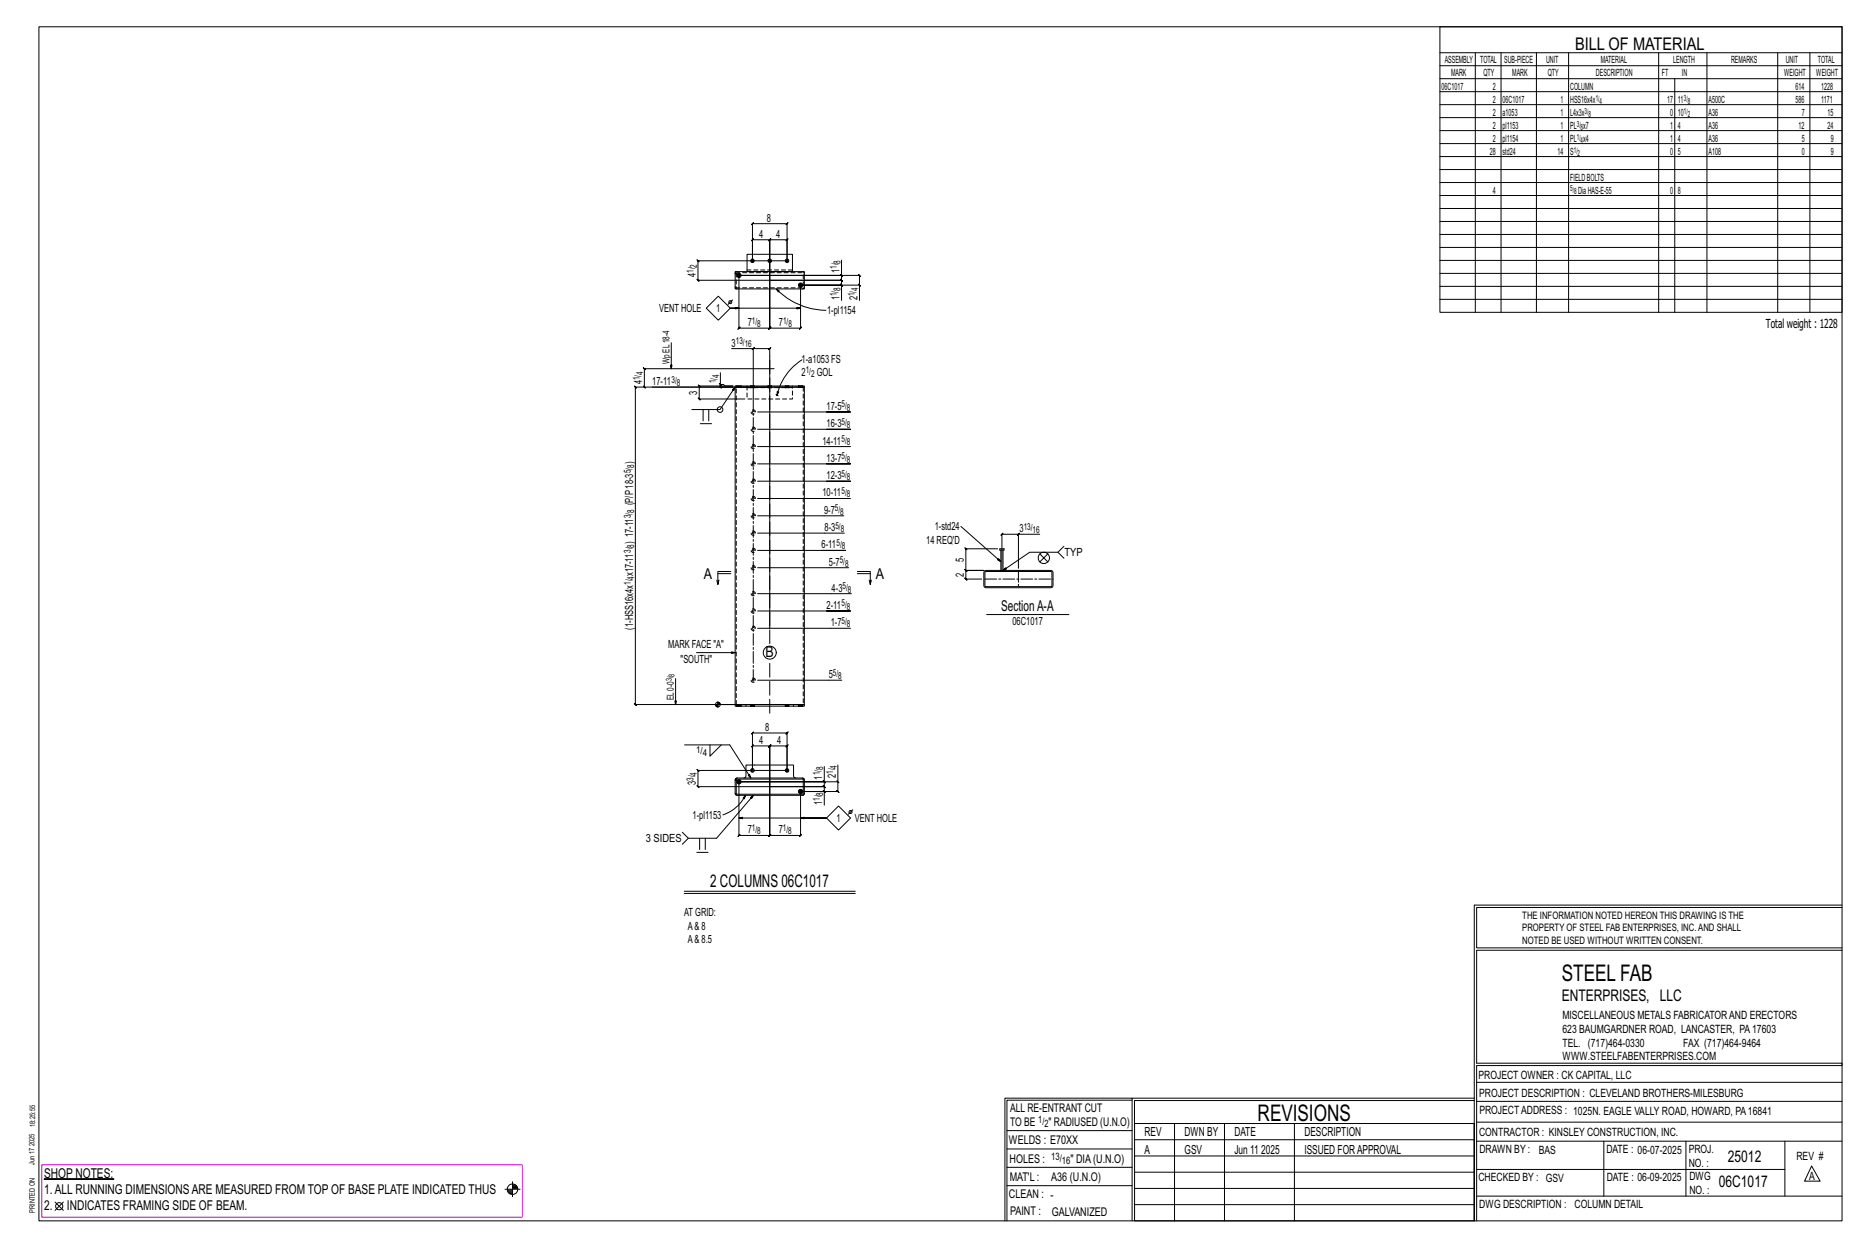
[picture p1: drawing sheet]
<svg xmlns="http://www.w3.org/2000/svg" width="914mm" height="610mm" viewBox="0 0 914 610" stroke-linecap="round" stroke-linejoin="round" font-family="sans-serif">
<g fill="#000" stroke="#000" stroke-width=".49">
<path d="M368 376v2v-1zM22 577h34z"/>
<circle cx="362" cy="135" r="1.1"/>
<circle cx="368" cy="128" r=".9"/>
<circle cx="377" cy="128" r=".9"/>
<circle cx="385" cy="128" r=".9"/>
<circle cx="392" cy="140" r="1.1"/>
<circle cx="385" cy="377" r=".9"/>
<circle cx="362" cy="382" r="1.1"/>
<circle cx="392" cy="387" r="1.1"/>
</g>
<g fill="none" stroke="#000" stroke-width=".49">
<path d="M19 13h883v584h-883zM705 13h197v140h-197zM705 26h197M705 32h197M705 39h197M722 26v127M735 26v127M752 26v127M768 26v127M812 26v127M820 39v114M836 26v127"/>
<path d="M870 26v127M886 26v127M705 45h197M705 51h197M705 58h197M705 64h197M705 70h197M705 77h197M705 83h197M705 89h197M705 96h197M705 102h197"/>
<path d="M705 108h197M705 115h197M360 133h34v8h-34zM362 135v26h-1l1-1v1h15h-1l1-1v1v-24v24h-1l1-1v1h15h-1l1-1v1v-21M366 124h22v9h-22zM377 137h35h-1l1 1v-1v3M385 128v-11h1l-1 1v-1h-8l-1 1 1-1v20v-20l-1 1 1-1h-9h1l-1 1v-1v11v-19v1l1-1h-1h17v1l1-1h-1v19h-43l-1-1 1 1v9h-1l1 1v-1h35M411 139l1 1zM411 134l1 1zM412 127v8h-50h59l-1-1 1 1v5M412 135v2h-1l1 1v-1h-35M420 139l1 1z"/>
<path d="M705 121h197M705 127h197M705 134h197M346 151l6-6 5 6-5 6zM359 147l-3 2M362 151h-5h35M380 141l1 1v1zM380 141a35 35 0 0 0 24 11M412 147v-7h-20h29v7M705 140h197M705 146h197M329 168v12"/>
<path d="M358 171h11v30M369 171h-1l1-1zM369 171h8h-1l1-1v1v136M393 176a28 28 0 0 0-13 17M315 189l1 1zM352 188l1 1zM353 182v6h1l1 1h4h-17v-1l1 1h-1v6l1 1-1-1h23M353 188v1h-1l1 1v-1h6h-40M361 189h.1M361 189h32M363 189h.1M367 189h.1"/>
<path d="M367 190h.1M369 189h.1M369 190h.1M376 189h.1M376 190h.1M377 189h-66l1 1-1-1v156v-1l1 1h-1h66M378 189h.1M378 190h.1M379 180h-64l1 1-1-1v9M380 193h.1M380 193l1 1M380 192h1l-1 1z"/>
<path d="M384 189h.1M384 190h.1M386 189h.1M386 190h.1M391 189h.1M393 189h.1M394 189h-34v156h34M339 200h13l8-11-1 2 1-2h34v156h-34M343 207h5M344 200v6M347 200v6M371 210h45h-11"/>
<path d="M371 202h45h-11M371 218h45M371 235h45h-11M371 227h45h-11M371 252h42M371 244h45M470 258l20 17M358 280h-7v6l1-2M371 269h43h-12M371 278h44M371 261h42M420 280h6v6l1-2"/>
<path d="M482 279h33v1v7l-1 1-32-1v-1zM482 280h33v7h-33zM488 268h-15h-1l1 1v-1v11h-1l1 1v-1h9h-9h-1l1 1v-1v4h-1l1 1v-1h8M489 268h3v1h-3zM490 269v10M499 261l-1 1zM499 261h-9h1l-1 1v-1v18M509 261h-10v17M509 271l2 2 2-2M509 275l2-2 2 2M518 270l3 3M521 267l-3 3h-14l-13 9 1-1h1l-2 1v-10"/>
<path d="M351 284v2M351 281h7M371 299h45h-11M371 290h46M420 281h6M425 284l1 2M341 319h19M371 307h45M483 301h40M331 332v13M371 333h41M350 345h9"/>
<path d="M350 345h1M351 346h.1M351 343v3M351 344h2M351 344h1M361 345h.1M361 345h32M363 345h.1M367 345h.1M368 359l1-1-1 1h17l1-1-1 1v18v-12l1-1-1 1h-8v-1l-1 1h1v20v-20v-1l-1 1h1h-9l1-1-1 1v12zM369 345h.1M384 345h.1"/>
<path d="M386 345h.1M391 345h.1M393 345h.1M335 364h22l11 17M348 364v6l5-6M368 374h-3v6l-1 1M369 374h19v6l2 1M385 377h-43l-1-1 1 1v8l-1-1 1 1h35M410 374v8h-48h41v-7M360 389h.1M360 381h.1M360 381h33l1 1v6l-1 1h-32l-1-1z"/>
<path d="M361 381h32v7l-32 1zM362 382v27h-1l1-1v1h15h-1l1-1v1v-24v24h-1l1-1v1h15h-1l1-1v1v-22M365 389l-1 2v-1zM365 389a19 19 0 0 1-11 10M369 389l-18 21h-14l-3-3M377 385h26v-1l1 1h-1v2M393 381h.1M393 389h.1M394 381h.1M394 389h.1M403 387l1 1zM403 382l1 1z"/>
<path d="M403 382v3v-1l1 1h-1h-26M410 382l1 1zM410 382v5l1 1-1-1h-18h11v7M417 396l-2 2M337 410l-3 3M341 417h6M342 410v6M345 410v6M362 400h43h-13M405 400l5-6 6 6-6 6zM335 436h84M335 437h84"/>
<path d="M722 443v154M722 443h180M902 444h-179v20h179M902 465h-179v55h179v1h-179v76M554 538h-61v59M554 537h168M722 538h-167v13M723 539h179M723 530h179M493 553h61M555 550h167v47h-167zM555 558h167"/>
<path d="M575 550v47M599 550v47M634 550v47M723 549h179M723 558h179M785 558v27M825 558v27M874 558v27M251 578v8M251 580h1M493 571h61M493 562h61"/>
<path d="M555 573h167M555 566h167M723 572h151M887 570l4 8h-8zM27 588l4 4M31 588l-4 4M247 582h8M248 582h3M248 583h3M249 583h2M249 584h2M251 581h2"/>
<path d="M251 580h2M492 597v-60h62v60M493 580h61M555 589h167M555 581h167M723 585h179"/>
<circle cx="357" cy="148" r=".7"/>
<circle cx="352" cy="200" r="1.4"/>
<circle cx="511" cy="273" r="2.8"/>
<circle cx="377" cy="319" r="3"/>
<circle cx="351" cy="345" r="1.2"/>
<circle cx="416" cy="397" r=".7"/>
<circle cx="29" cy="590" r="1.8"/>
<circle cx="251" cy="582" r="2.6"/>
</g>
<path d="M21 570h235v26h-235z" fill="none" stroke="#f0f" stroke-width=".5"/>
<g fill="none" stroke="#000" stroke-width=".49" stroke-dasharray="2 1.4">
<path d="M360 134h.1M361 134l32-1v7l-32 1zM361 133l-1 1M388 132h-22M394 134l-1-1M360 140l1 1M393 141l1-1M361 189h.1M362 189h.1M362 189h-1M363 189h.1M366 189v6h22v-6"/>
<path d="M366 190h22M367 189v1M367 189h1M368 189l-1 1M368 189v1M368 189l1 1zM368 190h.1M369 189v1M369 189h.1M369 190h.1M369 190v-1M376 189v1"/>
<path d="M376 189h.1M377 189v1zM377 189l-1 1M377 190h-1M377 189v1M378 189h.1M378 190h.1M378 190v-1M384 189v1M384 189h.1M385 189l-1 1M385 189l1 1z"/>
<path d="M385 189v1M385 190h.1M386 189v1M386 189h.1M386 190h.1M386 190v-1M391 189h.1M392 189h.1M392 189h-1M393 189h.1M393 189v156M360 345v-156"/>
<path d="M361 345h.1M361 345h1zM362 345h.1M362 345h1M363 345h.1M365 345h.1M367 345h1M367 345h.1M368 345h-1M368 345h.1M368 345h1M369 345h.1"/>
<path d="M384 345h.1M385 345h.1M385 345h1M386 345h.1M388 345h.1M391 345h.1M391 345h1zM392 345h1M392 345h.1M393 345h.1M368 376h.1M368 376h1"/>
<path d="M369 376v1M369 377l-1 1M369 377h.1M369 374h-1M360 388v1M360 381v1M360 389h.1M360 381h.1M360 389h1M361 381h-1M393 389h.1M393 381h.1"/>
<path d="M393 389h1M394 381h-1M394 389v-1M394 382v-1"/>
<circle cx="369" cy="210" r=".5"/>
<circle cx="369" cy="202" r=".5"/>
<circle cx="369" cy="210" r="1.1"/>
<circle cx="369" cy="218" r="1.1"/>
<circle cx="369" cy="202" r="1.1"/>
<circle cx="369" cy="218" r=".5"/>
<circle cx="369" cy="235" r=".5"/>
<circle cx="369" cy="227" r=".5"/>
<circle cx="369" cy="235" r="1.1"/>
<circle cx="369" cy="227" r="1.1"/>
<circle cx="369" cy="252" r=".5"/>
<circle cx="369" cy="244" r=".5"/>
<circle cx="369" cy="252" r="1.1"/>
<circle cx="369" cy="244" r="1.1"/>
<circle cx="369" cy="261" r=".5"/>
<circle cx="369" cy="269" r=".5"/>
<circle cx="369" cy="278" r=".5"/>
<circle cx="369" cy="261" r="1.1"/>
<circle cx="369" cy="278" r="1.1"/>
<circle cx="369" cy="269" r="1.1"/>
<circle cx="369" cy="299" r="1.1"/>
<circle cx="369" cy="299" r=".5"/>
<circle cx="369" cy="290" r=".5"/>
<circle cx="369" cy="290" r="1.1"/>
<circle cx="369" cy="307" r="1.1"/>
<circle cx="369" cy="307" r=".5"/>
<circle cx="369" cy="333" r=".5"/>
<circle cx="369" cy="333" r="1.1"/>
</g>
<path d="M377 315v-141M377 349v-25" fill="none" stroke="#000" stroke-width=".49" stroke-dasharray="6.8 1 0 1"/>
<path d="M499 279v9M482 283h33M369 333v-132" fill="none" stroke="#000" stroke-width=".49" stroke-dasharray="5.8 1 1 1"/>
<g font-size="11.2">
<text x="764" y="480">STEEL FAB</text>
<text x="616" y="548">REVISIONS</text>
</g>
<g font-size="8.6">
<text x="771" y="24">BILL OF MATERIAL</text>
<text x="348" y="434">2 COLUMNS 06C1017</text>
</g>
<g font-size="7.9">
<text x="765" y="490">ENTERPRISES, LLC</text>
<text x="846" y="569">25012</text>
<text x="841" y="581">06C1017</text>
</g>
<g font-size="7.3">
<text x="345" y="283">A</text>
<text x="429" y="283">A</text>
<text x="490" y="299">SectionA-A</text>
<text x="375" y="322">B</text>
</g>
<g font-size="6.6">
<text x="22" y="576">SHOP NOTES:</text>
<text x="22" y="584">1.ALL RUNNING DIMENSIONSARE MEASURED FROM TOP OF BASE PLATE INDICATED THUS</text>
<text x="22" y="592">2.</text>
<text x="33" y="592">INDICATES FRAMING SIDE OF BEAM.</text>
</g>
<g font-size="6.1">
<text x="864" y="161">Total weight : 1228</text>
<text x="560" y="556">REV</text>
<text x="580" y="556">DWN BY</text>
<text x="604" y="556">DATE</text>
<text x="639" y="556">DESCRIPTION</text>
<text x="560" y="564">A</text>
<text x="580" y="564">GSV</text>
<text x="604" y="564">Jun 11</text>
<text x="617" y="564">2025</text>
<text x="639" y="564">ISSUED FORAPPROVAL</text>
</g>
<g font-size="5.9">
<text x="494" y="560">WELDS : E70XX</text>
<text x="494" y="569">HOLES :</text>
<text x="524" y="569">&quot; DIA(U.N.O)</text>
<text x="494" y="578">MAT'L :</text>
<text x="515" y="578">A36 (U.N.O)</text>
<text x="494" y="586">CLEAN : -</text>
<text x="495" y="595">PAINT :</text>
<text x="515" y="595">GALVANIZED</text>
</g>
<g font-size="5.8">
<text x="494" y="544">ALL RE-ENTRANT CUT</text>
<text x="494" y="551">TO BE</text>
<text x="513" y="551">&quot; RADIUSED (U.N.O)</text>
</g>
<g font-size="5.6">
<text x="765" y="499">MISCELLANEOUS METALS FABRICATORAND ERECTORS</text>
<text x="765" y="505">623 BAUMGARDNER ROAD, LANCASTER, PA17603</text>
<text x="765" y="512">TEL. (717)464-0330</text>
<text x="824" y="512">FAX (717)464-9464</text>
<text x="765" y="519">WWW.STEELFABENTERPRISES.COM</text>
<text x="724" y="528">PROJECT OWNER : CK CAPITAL, LLC</text>
<text x="724" y="537">PROJECT DESCRIPTION : CLEVELAND BROTHERS-MILESBURG</text>
<text x="724" y="545">PROJECTADDRESS : 1025N. EAGLE VALLY ROAD, HOWARD, PA16841</text>
<text x="724" y="556">CONTRACTOR : KINSLEY CONSTRUCTION, INC.</text>
<text x="724" y="564">DRAWN BY :</text>
<text x="753" y="564">BAS</text>
<text x="786" y="564">DATE : 06-07-2025</text>
<text x="827" y="564">PROJ.</text>
<text x="879" y="568">REV #</text>
<text x="827" y="571">NO. :</text>
<text x="724" y="578">CHECKED BY : GSV</text>
<text x="787" y="578">DATE : 06-09-2025</text>
<text x="827" y="578">DWG</text>
<text x="886" y="578">A</text>
<text x="827" y="584">NO. :</text>
<text x="724" y="591">DWG DESCRIPTION : COLUMN DETAIL</text>
</g>
<g font-size="5.5">
<text x="375" y="108">8</text>
<text x="372" y="116">4</text>
<text x="380" y="116">4</text>
<text x="341" y="136" transform="rotate(-90 341 136)">4</text>
<text x="411" y="134" transform="rotate(-90 411 134)">1</text>
<text x="411" y="147" transform="rotate(-90 411 147)">1</text>
<text x="420" y="147" transform="rotate(-90 420 147)">2</text>
<text x="323" y="153">VENT HOLE</text>
<text x="351" y="153">1</text>
<text x="405" y="154">1-pl1154</text>
<text x="366" y="160">7</text>
<text x="381" y="160">7</text>
<text x="358" y="170">3</text>
<text x="392" y="177">1-a1053 FS</text>
<text x="392" y="184">2</text>
<text x="400" y="184">GOL</text>
<text x="314" y="188" transform="rotate(-90 314 188)">4</text>
<text x="319" y="188">17-11</text>
<text x="341" y="193" transform="rotate(-90 341 193)">3</text>
<text x="405" y="201">17-5</text>
<text x="405" y="209">16-3</text>
<text x="403" y="217">14-11</text>
<text x="310" y="227" transform="rotate(-90 310 227)">)</text>
<text x="405" y="226">13-7</text>
<text x="405" y="234">12-3</text>
<text x="403" y="243">10-11</text>
<text x="310" y="247" transform="rotate(-90 310 247)">(P/P18-3</text>
<text x="403" y="251">9-7</text>
<text x="404" y="260">8-3</text>
<text x="458" y="259">1-std24</text>
<text x="499" y="260">3</text>
<text x="310" y="266" transform="rotate(-90 310 266)">) 17-11</text>
<text x="402" y="268">6-11</text>
<text x="453" y="266">14 REQ'D</text>
<text x="472" y="275" transform="rotate(-90 472 275)">5</text>
<text x="521" y="272">TYP</text>
<text x="310" y="282" transform="rotate(-90 310 282)">x17-11</text>
<text x="406" y="277">5-7</text>
<text x="472" y="282" transform="rotate(-90 472 282)">2</text>
<text x="407" y="289">4-3</text>
<text x="405" y="298">2-11</text>
<text x="496" y="306">06C1017</text>
<text x="310" y="308" transform="rotate(-90 310 308)">(1-HSS16x4x</text>
<text x="407" y="306">1-7</text>
<text x="327" y="317">MARK FACE &quot;A&quot;</text>
<text x="333" y="325">&quot;SOUTH&quot;</text>
<text x="406" y="332">5</text>
<text x="375" y="358">8</text>
<text x="372" y="364">4</text>
<text x="381" y="364">4</text>
<text x="402" y="381" transform="rotate(-90 402 381)">1</text>
<text x="409" y="381" transform="rotate(-90 409 381)">2</text>
<text x="341" y="384" transform="rotate(-90 341 384)">3</text>
<text x="402" y="394" transform="rotate(-90 402 394)">1</text>
<text x="339" y="401">1-pl1153</text>
<text x="409" y="402">1</text>
<text x="418" y="402">VENT HOLE</text>
<text x="366" y="408">7</text>
<text x="381" y="408">7</text>
<text x="316" y="412">3 SIDES</text>
<text x="335" y="448">AT GRID:</text>
<text x="337" y="455">A&amp; 8</text>
<text x="337" y="461">A&amp; 8.5</text>
</g>
<g font-size="5">
<text x="745" y="450">THE INFORMATION NOTED HEREON THIS DRAWING IS THE</text>
<text x="745" y="456">PROPERTY OF STEEL FAB ENTERPRISES, INC.AND SHALL</text>
<text x="745" y="462">NOTED BE USED WITHOUT WRITTEN CONSENT.</text>
<text x="508" y="550">1/</text>
<text x="511" y="551">2</text>
<text x="515" y="568">13/</text>
<text x="520" y="570">16</text>
</g>
<g font-size="4.9">
<text x="707" y="31">ASSEMBLY</text>
<text x="725" y="31">TOTAL</text>
<text x="736" y="31">SUB-PIECE</text>
<text x="757" y="31">UNIT</text>
<text x="784" y="31">MATERIAL</text>
<text x="819" y="31">LENGTH</text>
<text x="847" y="31">REMARKS</text>
<text x="874" y="31">UNIT</text>
<text x="890" y="31">TOTAL</text>
<text x="710" y="37">MARK</text>
<text x="726" y="37">QTY</text>
<text x="740" y="37">MARK</text>
<text x="758" y="37">QTY</text>
<text x="781" y="37">DESCRIPTION</text>
<text x="814" y="37">FT</text>
<text x="823" y="37">IN</text>
<text x="873" y="37">WEIGHT</text>
<text x="889" y="37">WEIGHT</text>
<text x="706" y="44">06C1017</text>
<text x="731" y="44">2</text>
<text x="769" y="44">COLUMN</text>
<text x="879" y="44">614</text>
<text x="891" y="44">1228</text>
<text x="731" y="50">2</text>
<text x="736" y="50">06C1017</text>
<text x="764" y="50">1</text>
<text x="769" y="50">HSS16x4x</text>
<text x="816" y="50">17</text>
<text x="821" y="50">11</text>
<text x="836" y="50">A500C</text>
<text x="879" y="50">586</text>
<text x="891" y="50">1171</text>
<text x="731" y="57">2</text>
<text x="736" y="57">a1053</text>
<text x="764" y="57">1</text>
<text x="769" y="57">L4x3x</text>
<text x="818" y="57">0</text>
<text x="821" y="57">10</text>
<text x="836" y="57">A36</text>
<text x="882" y="57">7</text>
<text x="895" y="57">15</text>
<text x="731" y="63">2</text>
<text x="736" y="63">pl1153</text>
<text x="764" y="63">1</text>
<text x="769" y="63">PL x7</text>
<text x="818" y="63">1</text>
<text x="821" y="63">4</text>
<text x="836" y="63">A36</text>
<text x="880" y="63">12</text>
<text x="895" y="63">24</text>
<text x="731" y="69">2</text>
<text x="736" y="69">pl1154</text>
<text x="764" y="69">1</text>
<text x="769" y="69">PL x4</text>
<text x="818" y="69">1</text>
<text x="821" y="69">4</text>
<text x="836" y="69">A36</text>
<text x="882" y="69">5</text>
<text x="896" y="69">9</text>
<text x="729" y="76">28</text>
<text x="736" y="76">std24</text>
<text x="762" y="76">14</text>
<text x="769" y="76">S</text>
<text x="818" y="76">0</text>
<text x="821" y="76">5</text>
<text x="836" y="76">A108</text>
<text x="882" y="76">0</text>
<text x="896" y="76">9</text>
<text x="769" y="88">FIELDBOLTS</text>
<text x="731" y="95">4</text>
<text x="772" y="95">DiaHAS-E-55</text>
<text x="818" y="95">0</text>
<text x="821" y="95">8</text>
</g>
<g font-size="4.7">
<text x="341" y="131" transform="rotate(-90 341 131)">2</text>
<text x="410" y="132" transform="rotate(-90 410 132)">1/</text>
<text x="411" y="129" transform="rotate(-90 411 129)">8</text>
<text x="339" y="134" transform="rotate(-90 339 134)">1/</text>
<text x="411" y="142" transform="rotate(-90 411 142)">8</text>
<text x="420" y="142" transform="rotate(-90 420 142)">4</text>
<text x="410" y="145" transform="rotate(-90 410 145)">1/</text>
<text x="418" y="145" transform="rotate(-90 418 145)">1/</text>
<text x="368" y="158">1/</text>
<text x="371" y="160">8</text>
<text x="383" y="158">1/</text>
<text x="386" y="160">8</text>
<text x="360" y="168">13/</text>
<text x="365" y="170">16</text>
<text x="328" y="178" transform="rotate(-90 328 178)">Wp EL18-4</text>
<text x="315" y="183" transform="rotate(-90 315 183)">4</text>
<text x="352" y="185" transform="rotate(-90 352 185)">4</text>
<text x="394" y="183">1/</text>
<text x="397" y="184">2</text>
<text x="313" y="186" transform="rotate(-90 313 186)">1/</text>
<text x="329" y="187">3/</text>
<text x="331" y="189">8</text>
<text x="350" y="187" transform="rotate(-90 350 187)">1/</text>
<text x="412" y="199">5/</text>
<text x="415" y="201">8</text>
<text x="412" y="208">5/</text>
<text x="415" y="209">8</text>
<text x="412" y="216">5/</text>
<text x="415" y="218">8</text>
<text x="412" y="225">5/</text>
<text x="415" y="226">8</text>
<text x="309" y="232" transform="rotate(-90 309 232)">5/</text>
<text x="310" y="229" transform="rotate(-90 310 229)">8</text>
<text x="412" y="233">5/</text>
<text x="415" y="235">8</text>
<text x="412" y="242">5/</text>
<text x="415" y="243">8</text>
<text x="310" y="251" transform="rotate(-90 310 251)">8</text>
<text x="409" y="250">5/</text>
<text x="411" y="252">8</text>
<text x="309" y="254" transform="rotate(-90 309 254)">3/</text>
<text x="409" y="259">5/</text>
<text x="412" y="260">8</text>
<text x="501" y="259">13/</text>
<text x="505" y="261">16</text>
<text x="310" y="268" transform="rotate(-90 310 268)">8</text>
<text x="410" y="267">5/</text>
<text x="412" y="269">8</text>
<text x="309" y="271" transform="rotate(-90 309 271)">3/</text>
<text x="411" y="276">5/</text>
<text x="414" y="277">8</text>
<text x="309" y="286" transform="rotate(-90 309 286)">1/</text>
<text x="310" y="284" transform="rotate(-90 310 284)">4</text>
<text x="412" y="288">5/</text>
<text x="415" y="290">8</text>
<text x="412" y="297">5/</text>
<text x="415" y="298">8</text>
<text x="412" y="305">5/</text>
<text x="415" y="307">8</text>
<text x="408" y="331">5/</text>
<text x="410" y="332">8</text>
<text x="330" y="343" transform="rotate(-90 330 343)">EL0-0</text>
<text x="341" y="368">1/</text>
<text x="344" y="370">4</text>
<text x="403" y="377" transform="rotate(-90 403 377)">8</text>
<text x="410" y="376" transform="rotate(-90 410 376)">4</text>
<text x="339" y="382" transform="rotate(-90 339 382)">3/</text>
<text x="341" y="379" transform="rotate(-90 341 379)">4</text>
<text x="401" y="379" transform="rotate(-90 401 379)">1/</text>
<text x="408" y="379" transform="rotate(-90 408 379)">1/</text>
<text x="403" y="389" transform="rotate(-90 403 389)">8</text>
<text x="401" y="392" transform="rotate(-90 401 392)">1/</text>
<text x="368" y="407">1/</text>
<text x="383" y="407">1/</text>
<text x="371" y="408">8</text>
<text x="386" y="408">8</text>
</g>
<g font-size="4.2">
<text x="781" y="49">1/</text>
<text x="783" y="51">4</text>
<text x="824" y="49">3/</text>
<text x="826" y="51">8</text>
<text x="776" y="56">3/</text>
<text x="778" y="57">8</text>
<text x="824" y="56">1/</text>
<text x="826" y="57">2</text>
<text x="772" y="62">3/</text>
<text x="774" y="63">8</text>
<text x="772" y="68">1/</text>
<text x="774" y="70">4</text>
<text x="770" y="75">1/</text>
<text x="772" y="76">2</text>
<text x="769" y="94">5/</text>
<text x="770" y="95">8</text>
</g>
<g font-size="4">
<text x="329" y="333" transform="rotate(-90 329 333)">3/</text>
<text x="330" y="331" transform="rotate(-90 330 331)">8</text>
</g>
<g font-size="3.7">
<text x="17" y="551" transform="rotate(-90 17 551)">18:25:55</text>
<text x="17" y="561" transform="rotate(-90 17 561)">2025</text>
<text x="17" y="570" transform="rotate(-90 17 570)">Jun 17</text>
<text x="17" y="593" transform="rotate(-90 17 593)">PRINTED ON</text>
</g>
</svg>
